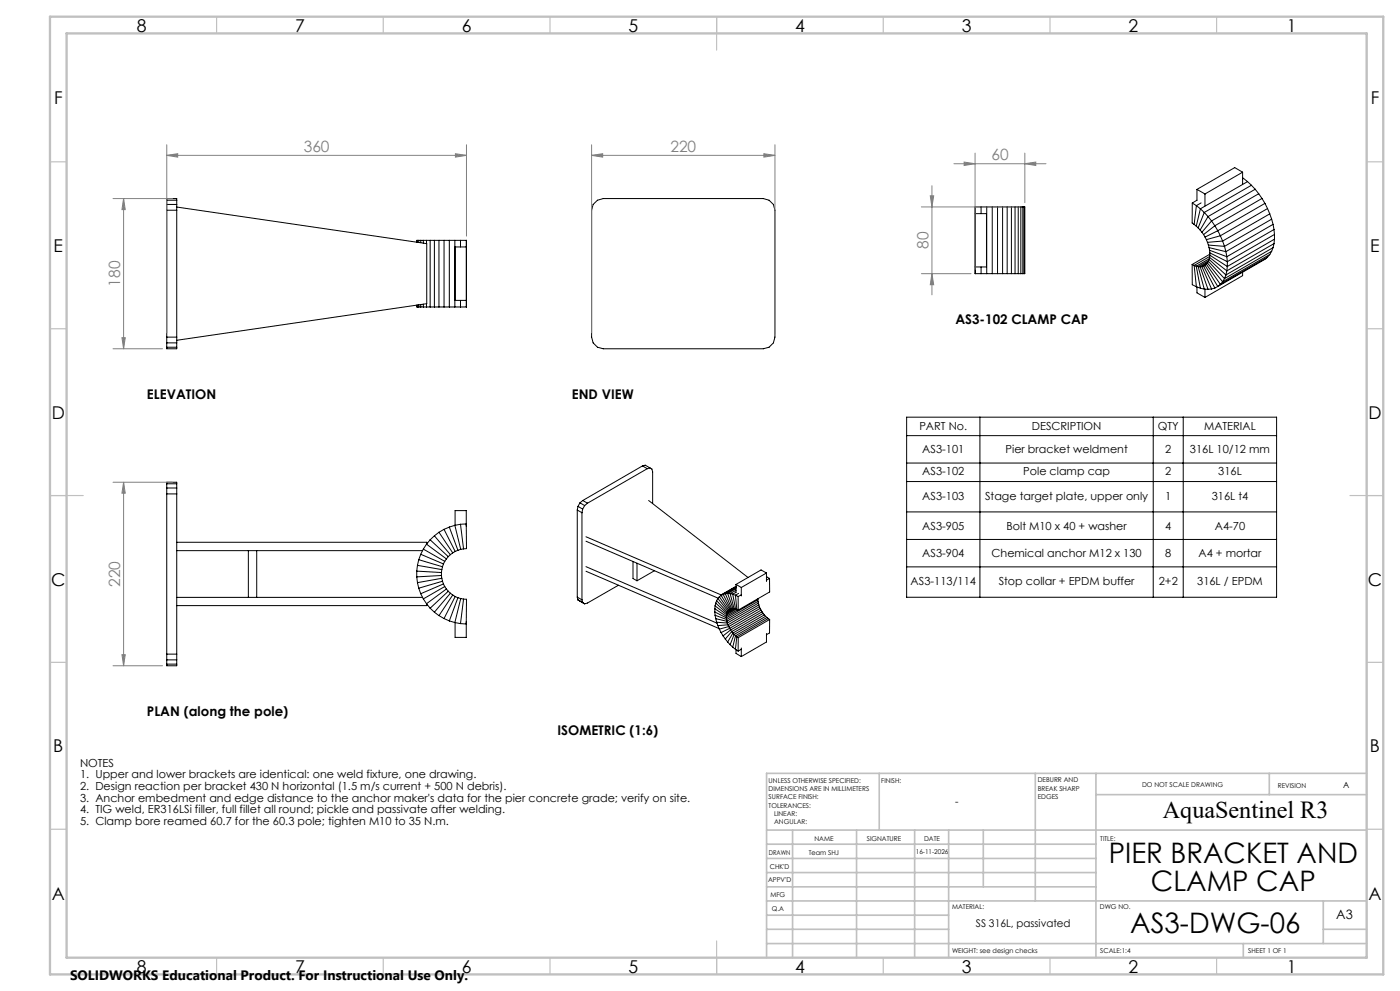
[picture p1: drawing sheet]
<svg xmlns="http://www.w3.org/2000/svg" width="420mm" height="297mm" viewBox="0 0 420 297" stroke-linecap="round" stroke-linejoin="round" font-family="sans-serif">
<g fill="none" stroke="#000" stroke-width=".3">
<path d="M50 59.5h3v45h-3zM359.1 56.8v3.2M359.1 56.8l2.4 1.3M361.5 58.1v3.6M372.8 51.6v3.6M372.8 51.6l-11.3 6.5M372.8 51.6l-2.4-1.4-11.3 6.6M372.8 53.3l.3 .2M373.1 53.5l1.2 .9M373.1 53.5l-.3 .1M374.3 54.4l1.1 1.1M374.3 54.4l-14.2 8.2"/>
<path d="M375.4 55.5l1.2 1.2M375.4 55.5l-14.1 8.2M376.6 56.7l1 1.4M376.6 56.7l-14.2 8.2M377.6 58.1l1 1.4M377.6 58.1l-14.1 8.1M378.6 59.5l.9 1.5M378.6 59.5l-14.1 8.2M50 63h3M50 61.3h3M50 60h3M53 62.1l75 10.9v18l-75 11"/>
<path d="M125 72.6v-.6h14.9v20h-14.9v-.6M125.2 72v.6M125.6 72v.7M126.2 72v.7M127 72v.9M128 72v1M129 72v20M130.3 72v20M131.7 72v20M133.2 72v20M134.8 72v20M136.5 72v20"/>
<path d="M138.1 72v2M139.9 74h-3.4v16h3.4M139.9 72v20M177.9 61.3l1.3-1.3 1.8-.5h48l1.7 .5 1.3 1.3 .5 1.7v38l-.5 1.8-1.3 1.3-1.7 .4h-48l-1.8-.4-1.3-1.3-.4-1.8v-38zM292.5 62h14.9v20h-14.9zM292.6 62v20M292.6 64h3.3v16h-3.3M294.3 62v2M296 62v20M297.7 62v20M299.3 62v20M300.8 62v20"/>
<path d="M302.2 62v20M303.4 62v20M304.5 62v20M305.5 62v20M306.2 62v20M306.8 62v20M307.2 62v20M357.6 79.3l.1 6 1.2 .6M357.6 79.3l.6 .2M357.7 60.9l1.2 .7M357.7 60.9l-.1 5.9 .6 .5M358.2 67.3l.7 .5"/>
<path d="M358.2 79.5l.7 6.4M358.2 79.5l.7 .3M358.9 67.8l.5 .5M358.9 79.8l1.2 6.6M358.9 79.8l.5 .1M358.9 61.6l1.2 1M358.9 61.6l-.7 5.7M359.1 60l-1.4 .9M359.4 68.3l.6 .6M359.4 79.9l1.9 6.7M359.4 79.9l.6 .1M360 68.9l.6 .7"/>
<path d="M360 80l2.4 6.7M360.1 62.6l1.2 1.1M360.1 62.6l-1.2 5.2M360.3 60.8l-1.4 .8M360.6 69.6l.5 .7M360.6 79.9l2.9 6.7M360.6 79.9l-.6 .1M361.1 70.3l.4 .7M361.1 79.8l3.4 6.5M361.1 79.8l-.5 .1M361.3 63.7l1.1 1.2M361.3 63.7l-1.9 4.6"/>
<path d="M361.5 71l.4 .8M361.5 79.5l3.8 6.4M361.5 79.5l-.4 .3M361.6 79.4l-.5 .4M361.9 71.8l.3 .8M361.9 79.2l4.2 6M361.9 79.2l-.4 .3M362 79.1l-1.4 .8M362.2 72.6l.3 .8M362.2 78.8l4.6 5.7M362.2 78.8l-.3 .4M362.3 78.6l-2.3 1.4"/>
<path d="M362.4 64.9l1.1 1.3M362.4 64.9l-2.4 4M362.5 73.4l4.8 .4M362.5 73.4l.2 .8M362.5 78.3l4.8 5.2M362.5 78.3l-.3 .5M362.6 78.1l-3.2 1.8M362.7 74.2l5.1 1.2M362.7 74.2l.2 .8M362.7 77.7l5.1 4.7M362.7 77.7l-.2 .6M362.8 77.5l-3.9 2.3"/>
<path d="M362.9 75l5.2 1.9M362.9 75v.8M362.9 77.1l5.2 4.1M362.9 77.1l-.2 .6M362.9 76.9l-4.7 2.6M362.9 75.8l5.3 2.6M362.9 76.5l5.3 3.4M362.9 75.8v.7M362.9 76.5v.6M362.9 76.2l-5.3 3.1M363.5 66.2l1 1.5M363.5 66.2l-2.9 3.4"/>
<path d="M364.5 67.7l.8 1.4M364.5 67.7l-3.4 2.6M365.3 69.1l-3.8 1.9M365.3 69.1l.8 1.6M366.1 70.7l-4.2 1.1M366.1 70.7l.7 1.5M366.8 72.2l-4.6 .4M366.8 72.2l.5 1.6M367.3 73.8l.5 1.6M367.8 75.4l.3 1.5M368.1 76.9l.1 1.5M368.2 78.4v1.5"/>
<path d="M368.2 79.9l-.1 1.3M379.5 61l-14.2 8.1M379.5 61l.8 1.5M380.3 62.5l-14.2 8.2M380.3 62.5l.6 1.6M380.3 77.1l-14.2 8.1M380.3 77.1l-.8 .6-14.2 8.2M380.9 64.1l-14.1 8.1M380.9 64.1l.6 1.6M380.9 76.3l-14.1 8.2M380.9 76.3l-.6 .8M381.5 65.7l-14.2 8.1"/>
<path d="M381.5 65.7l.4 1.5M381.5 75.3l-14.2 8.2M381.5 75.3l-.6 1M381.9 67.2l-14.1 8.2M381.9 67.2l.3 1.6M381.9 74.2l-14.1 8.2M381.9 74.2l-.4 1.1M382.2 68.8l-14.1 8.1M382.2 68.8l.1 1.5M382.2 73l-14.1 8.2M382.2 73l-.3 1.2M382.3 70.3l-14.1 8.1"/>
<path d="M382.3 70.3v1.4M382.3 71.7l-14.1 8.2M382.3 71.7l-.1 1.3M125.2 91.4v.6M125.6 91.4v.6M126.2 91.3v.7M127 91.2v.8M128 91v1M138.1 90v2M294.3 80v2M358.9 85.9l1.2 .5M359.1 86v1.8l2.4 1.3"/>
<path d="M360.1 86.4l1.2 .2M361.3 86.6l1.1 .1M361.5 86.7v2.4M363.5 86.6l-1.1 .1M364.5 86.3l-1 .3M365.3 85.9l-.8 .4M366.1 85.2l-.8 .7M366.8 84.5l-.7 .7M367.3 83.5l-.5 1M367.8 82.4l-.5 1.1M368.1 81.2l-.3 1.2M372.8 81.6v1l-11.3 6.5"/>
<path d="M50 101h3M50 102.8h3M50 104.1h3M192.8 139.6l1.4 .9M192.8 139.6l-18 10.4M192.8 139.6l.8-.2 1.4 .8M50 144.5h3v55h-3zM50 148h3M50 146.3h3M50 145h3M131.7 159.5l-1.4 1.1M131.7 159.5l4.1 6.2"/>
<path d="M133.2 158.6l3.4 6.7M133.2 158.6l-1.5 .9M134.8 158l2.6 6.9M134.8 158l-1.6 .6M136.5 157.4l-1.7 .6M136.5 157.4l1.7 7.2M136.5 157.4v-4.4h3.4v4.7M138.1 157.1l1 7.4M138.1 157.1l1.8-.1v7.4l-.8 .1M138.1 157.1l-1.6 .3M173.2 152.9l1.4 .8M173.2 152.9v26.1"/>
<path d="M173.4 151.8l1.4 .8M173.4 151.8l-.2 1.1M174 150.7l1.4 .8M174 150.7l-.6 1.1M174.6 153.7v26.1M174.8 152.6l-.2 1.1M174.8 150l1.4 .8M174.8 150l-.8 .7M175.4 151.5l-.6 1.1M176.2 150.8l-.8 .7M194.2 140.5l-18 10.3M194.6 150l29.8 23.1"/>
<path d="M195 140.2l.6 .4 .2 .8v9.5M195 140.2l-.8 .3M53 162.5h75v.5M53 179h73.8M53 165h73.8M74.5 165v14M77 165v14M125 171.2v1.7M125 171.2l7.4 .4M125 172.9l.2 1.7M125.2 169.4l7.3 1.3M125.2 169.4l-.2 1.8"/>
<path d="M125.2 174.6l.4 1.7M125.6 176.3l.6 1.6M125.6 167.7l-.4 1.7M125.6 167.7l7.2 2.2M126.2 177.9l.8 1.6M126.2 166.1l6.8 2.9M126.2 166.1l-.6 1.6M127 179.5l1 1.4M127 164.6l6.4 3.6M127 164.6l-.8 1.5M128 163.1l5.9 4.4M128 163.1l-1 1.5"/>
<path d="M129 161.8l5.5 5M129 161.8l-1 1.3M130.3 160.6l4.8 5.6M130.3 160.6l-1.3 1.2M132.4 172.5l-7.4 .4M132.4 172.5l.1 .8M132.4 171.6v.9M132.5 170.7l-.1 .9M132.5 173.3l-7.3 1.3M132.5 173.3l.3 .9M132.8 174.2l-7.2 2.1M132.8 174.2l.2 .8"/>
<path d="M132.8 169.9l-.3 .8M133 175l-6.8 2.9M133 175l.4 .8M133 169l-.2 .9M133.4 175.8l-6.4 3.7M133.4 175.8l.5 .7M133.4 168.2l-.4 .8M133.9 176.5l-5.9 4.4M133.9 176.5l.6 .7M133.9 167.5l-.5 .7M134.5 177.2l-5.5 5.1M134.5 166.8l-.6 .7"/>
<path d="M134.5 177.2l.6 .6M135.1 177.8l-4.8 5.7M135.1 166.2l-.6 .6M135.1 177.8l.7 .5M135.8 165.7l-.7 .5M135.8 178.3l-4.1 6.2M135.8 178.3l.8 .5M136.6 178.8l-3.4 6.6M136.6 165.3l-.8 .4M136.6 178.8l.8 .3M137.4 164.9l-.8 .4M137.4 179.1l-2.6 7"/>
<path d="M137.4 179.1l.8 .3M138.2 164.6l-.8 .3M138.2 179.4l-1.7 7.2M138.2 179.4l.9 .2M139.1 179.6h.8v7.4l-1.8-.1M139.1 179.6l-1 7.3M139.1 164.5l-.9 .1M173.2 179l1.4 .8M173.2 179l.2 .8M173.4 179.8l1.4 .8M173.4 179.8l2 1.2M174.6 179.8l.2 .8"/>
<path d="M175.8 169.8l39.3 17M175.8 171.2l39.9 17.2M175.8 160.9l40.5 17.4M175.8 162.2l39.6 17.1M185.5 175.4l-9.3 5.3-.8 .3M189.9 168.3v5.1l1.2 .7M191.1 168.8v5.3M196.3 171.1l-5.2 3M215.4 179.4l3 3.8M215.4 179.4l-.4 .6M215.8 178.9l2.8 4M215.8 178.9l-.4 .5"/>
<path d="M216.3 178.4l2.6 4.3M216.3 178.4l-.5 .5M216.3 178.3v.2M216.9 178.1l2.3 4.4M216.9 178.1l-.6 .3M217.6 177.9l1.9 4.5M217.6 177.9l-.7 .2M218.3 177.9h.7M218.3 177.9l1.6 4.5M218.3 177.9h-.7M219 177.9l.8 .2M219 177.9l1.2 4.5"/>
<path d="M219.8 178.1l.8 .3M219.8 178.1l.9 4.4M220.6 178.4l.8 .4M220.6 178.4l.5 4.2M220.8 175.2v2.3l-1 .6M220.8 175.2l1.6 .9M220.8 176.9l-1.8 1M220.8 176.4l-2.5 1.5M220.8 176.1l-3.2 1.8M220.8 175.9l-4.5 2.5M220.8 175.7l-4.5 2.6M221.4 178.8l.1 4"/>
<path d="M221.6 177.8l-1 .6M222.4 176.1v2.5M222.4 178.3l-1 .5M227.4 179.5v.2M227.4 179.7l-9.5 5.5M227.4 179.7v.5M229.9 171.7v2.6M229.9 171.7l-7.5 4.4M229.9 171.7l-1.6-.9-7.5 4.4M229.9 172.9h.1M230 172.9l.9 .5M230 172.9l-.1 .1"/>
<path d="M230.9 173.4v4l-9.4 5.4M230.9 173.4l-1 .5M50 196h3M50 197.8h3M50 199h3M128 180.9l1 1.4M128 181v.5h-75M129 182.3l1.3 1.2M130.3 183.5l1.4 1M131.7 184.5l1.5 .9M133.2 185.4l1.6 .7M134.8 186.1l1.7 .5"/>
<path d="M136.5 186.6l1.6 .3M139.9 186.3v4.7h-3.4v-4.4M174.8 180.6l.6 .4M214.5 182.5l3.4 2.2M214.5 182.5v.9M214.5 183.4l3.4 1.8M214.5 183.4v1M214.5 181.6l3.5 2.7M214.5 181.6v.9M214.5 184.4l3.5 1.3M214.5 184.4l.2 1M214.7 180.8l3.4 3"/>
<path d="M214.7 180.8l-.2 .8M214.7 185.4l3.4 .8M214.7 185.4l.3 1.1M215 180l3.2 3.5M215 180l-.3 .8M215 186.5l3.2 .2M215 186.5l.4 1M215.4 187.5l.4 1.1M215.8 188.6l.5 1M216.3 189.6l.6 1M216.9 190.6l.7 .9M217.6 191.5l.7 .9"/>
<path d="M217.9 184.7v.5M217.9 185.2l.1 .5M218 184.3l-.1 .4M218 185.7l.1 .5M218.1 183.8l-.1 .5M218.1 186.2l.1 .5M218.2 183.5l-.1 .3M218.2 186.7l.4 1.1M218.3 192.4l.7 .8M218.4 183.2l-.2 .3M218.6 182.9l-.2 .3M218.6 187.8l-2.8 .8"/>
<path d="M218.6 187.8l.3 .5M218.9 182.7l-.3 .2M218.9 188.3l-2.6 1.3M218.9 188.3l.3 .5M219 193.2l.8 .8M219.2 182.5l-.3 .2M219.2 188.8l-2.3 1.8M219.2 188.8l.3 .5M219.4 182.5l-.8 .4M219.5 182.4l-.3 .1M219.5 189.3l-1.9 2.2M219.5 189.3l.4 .4"/>
<path d="M219.7 182.4l-1.3 .8M219.8 194l.8 .6M219.9 182.4h.3M219.9 182.4h-.4M219.9 189.7l.3 .4M219.9 189.7l-1.6 2.7M220.1 182.4l-1.9 1.1M220.2 182.4l.5 .1M220.2 190.1l.5 .4M220.2 190.1l-1.2 3.1M220.5 182.5l-2.4 1.3M220.6 194.6l.8 .5"/>
<path d="M220.7 182.5l.4 .1M220.7 190.5l-.9 3.5M220.7 190.5l.4 .3M220.8 194.7v1.1l1.6 1M220.9 182.6l-2.9 1.7M221.1 182.6l.4 .2M221.1 190.8l-.5 3.8M221.1 190.8l.4 .3M221.3 182.8l-3.4 1.9M221.5 191.1l-.1 4M222.4 194.2v2.6M222.4 194.6l-1 .5"/>
<path d="M227.4 180.2l-9.4 5.5M227.4 180.2l.1 .6M227.5 180.8l-9.4 5.4M227.5 180.8l.1 .5M227.6 181.3l-9.4 5.4M227.6 181.3l.2 .5M227.8 181.8l-9.4 5.5-3 .2M227.8 181.8l.2 .5M228 182.3l-9.4 5.5M228 182.3l.3 .6M228.3 182.9l-9.4 5.4M228.3 182.9l.3 .5"/>
<path d="M228.6 183.4l.7 .9M228.6 183.4l-9.4 5.4M229 183.8l-9.5 5.5M229.3 184.3l-9.4 5.4M229.3 184.3l.4 .4M229.7 184.7l-9.5 5.4M229.7 184.7l.4 .4M229.9 189.9v2.5l-7.5 4.4M230.1 185.1l-9.4 5.4M230.1 185.1l.4 .3M230.5 185.4l-9.4 5.4M230.5 185.4l.4 .3"/>
<path d="M230.9 185.7l-9.4 5.4M230.9 185.7v4l-1 .5"/>
</g>
<path d="M50 46.6l3.3-.5v1zM50 43.4v56.4M50 46.6h89.9M139.9 43.4v27.4" fill="none" stroke="#808080" stroke-width=".3"/>
<g fill="none" stroke="#c0c0c0" stroke-width=".35">
<path d="M65 5v5M115 5v5M165 5v5M215 5v10M265 5v5M315 5v5M365 5v5M15 48.5h5M410 48.5h5M15 98.5h5M410 98.5h5M15 148.5h10"/>
<path d="M405 148.5h10M15 198.5h5M410 198.5h5M15 248.5h5M410 248.5h5M65 287v5M115 287v5M165 287v5M215 282v10M265 287v5M315 287v5M365 287v5"/>
</g>
<g fill="none" stroke="#c0c0c0" stroke-width=".5">
<path d="M263.8 231.8v17M310.6 231.8v38.2M328.8 231.8v55.2M328.8 238.2h81.2M380.8 231.8v6.4M410 231.8h-180v55.2M230 248.8h180M230 257.3h98.8M230 253h98.8M237.8 248.8v38.2M257 248.8v38.2M274.4 248.8v38.2"/>
<path d="M284.6 248.8v38.2M295 248.8v17M230 265.8h98.8M230 261.5h98.8M230 278.5h54.6M230 274.3h54.6M230 270h180M397 278.5h13M397 270v12.8M230 282.8h180M373 282.8v4.2"/>
</g>
<path d="M15 5h400v287h-400zM20 10h390v277h-390z" fill="none" stroke="#c0c0c0" stroke-width=".7"/>
<path d="M50 46.6l3.3-.5v1z" fill="#808080"/>
<path d="M136.6 46.1l3.3 .5-3.3 .5z" fill="none" stroke="#808080" stroke-width=".3"/>
<path d="M136.6 46.1l3.3 .5-3.3 .5z" fill="#808080"/>
<path d="M33.9 59.5h17.9M37.1 59.5v45M33.9 104.5h14.9M36.6 101.2h1l-.5 3.3z" fill="none" stroke="#808080" stroke-width=".3"/>
<path d="M36.6 101.2h1l-.5 3.3z" fill="#808080"/>
<path d="M37.1 59.5l.5 3.3h-1z" fill="none" stroke="#808080" stroke-width=".3"/>
<path d="M37.1 59.5l.5 3.3h-1z" fill="#808080"/>
<path d="M33.9 144.5h17.9M37.1 144.5v55M33.9 199.5h14.9M36.6 196.2h1l-.5 3.3z" fill="none" stroke="#808080" stroke-width=".3"/>
<path d="M36.6 196.2h1l-.5 3.3z" fill="#808080"/>
<path d="M37.1 144.5l.5 3.3h-1z" fill="none" stroke="#808080" stroke-width=".3"/>
<path d="M37.1 144.5l.5 3.3h-1z" fill="#808080"/>
<path d="M177.5 46.6l3.3-.5v1zM177.5 43.4v56.4M177.5 46.6h55M232.5 43.4v56.4" fill="none" stroke="#808080" stroke-width=".3"/>
<path d="M177.5 46.6l3.3-.5v1z" fill="#808080"/>
<path d="M229.2 46.1l3.3 .5-3.3 .5z" fill="none" stroke="#808080" stroke-width=".3"/>
<path d="M229.2 46.1l3.3 .5-3.3 .5z" fill="#808080"/>
<path d="M286.2 49.1h27.6M289.2 48.6l3.3 .5-3.3 .5zM292.5 45.9v34.8M307.4 45.9v14.8" fill="none" stroke="#808080" stroke-width=".3"/>
<path d="M289.2 48.6l3.3 .5-3.3 .5z" fill="#808080"/>
<path d="M307.4 49.1l3.3-.5v1z" fill="none" stroke="#808080" stroke-width=".3"/>
<path d="M307.4 49.1l3.3-.5v1z" fill="#808080"/>
<path d="M279.6 55.7v32.7M276.4 62h29.8M276.4 82h14.9M279.6 82l.5 3.3h-1z" fill="none" stroke="#808080" stroke-width=".3"/>
<path d="M279.6 82l.5 3.3h-1z" fill="#808080"/>
<path d="M279.1 58.7h1l-.5 3.3z" fill="none" stroke="#808080" stroke-width=".3"/>
<path d="M279.1 58.7h1l-.5 3.3z" fill="#808080"/>
<path d="M272 125h111v54h-111zM272 130.6h111M272 138.8h111M294 125v54M346 125v54M355 125v54M272 144.3h111M272 153.4h111M272 161.7h111M272 169.9h111" fill="none" stroke="#000" stroke-width=".3"/>
<g font-size="8.5">
<text x="332.7" y="258.8">PIER BRACKET AND</text>
<text x="345.3" y="266.9">CLAMP CAP</text>
<text x="339.1" y="279.7">AS3-DWG-06</text>
</g>
<text font-size="7.3" x="348.9" y="245.1">AquaSentinel R3</text>
<g font-size="5.3">
<text x="41" y="9.5">8</text>
<text x="88.5" y="9.5">7</text>
<text x="138.5" y="9.5">6</text>
<text x="188.5" y="9.5">5</text>
<text x="238.5" y="9.5">4</text>
<text x="288.5" y="9.5">3</text>
<text x="338.5" y="9.5">2</text>
<text x="386" y="9.5">1</text>
<text x="16.2" y="31.2">F</text>
<text x="411.2" y="31.2">F</text>
<text x="16.1" y="75.5">E</text>
<text x="411.1" y="75.5">E</text>
<text x="15.5" y="125.5">D</text>
<text x="410.5" y="125.5">D</text>
<text x="15.4" y="175.5">C</text>
<text x="410.4" y="175.5">C</text>
<text x="16" y="225.5">B</text>
<text x="411" y="225.5">B</text>
<text x="15.5" y="269.7">A</text>
<text x="410.5" y="269.7">A</text>
<text x="41" y="291.5">8</text>
<text x="88.5" y="291.5">7</text>
<text x="138.5" y="291.5">6</text>
<text x="188.5" y="291.5">5</text>
<text x="238.5" y="291.5">4</text>
<text x="288.5" y="291.5">3</text>
<text x="338.5" y="291.5">2</text>
<text x="386" y="291.5">1</text>
</g>
<g font-size="4.7" fill="#808080">
<text x="91.1" y="45.5">360</text>
<text x="201.1" y="45.5">220</text>
<text x="297.4" y="48">60</text>
<text x="278.6" y="74.6" transform="rotate(-90 278.6 74.6)">80</text>
<text x="36.1" y="85.9" transform="rotate(-90 36.1 85.9)">180</text>
<text x="36.1" y="175.9" transform="rotate(-90 36.1 175.9)">220</text>
</g>
<text font-size="4.1" x="21" y="293.7">SOLIDWORKS Educational Product. For Instructional Use Only.</text>
<g font-size="4">
<text x="286.6" y="97.1">AS3-102 CLAMP CAP</text>
<text x="44.1" y="119.6">ELEVATION</text>
<text x="171.6" y="119.6">END VIEW</text>
<text x="44.1" y="214.6">PLAN (along the pole)</text>
<text x="167.3" y="220.4">ISOMETRIC (1:6)</text>
</g>
<text font-size="3.9" x="400.9" y="275.5">A3</text>
<g font-size="3.3">
<text x="275.8" y="129">PART No.</text>
<text x="309.5" y="129">DESCRIPTION</text>
<text x="347.4" y="129">QTY</text>
<text x="361.2" y="129">MATERIAL</text>
<text x="276.7" y="135.9">AS3-101</text>
<text x="301.7" y="135.9">Pier bracket weldment</text>
<text x="349.6" y="135.9">2</text>
<text x="357" y="135.9">316L 10/12 mm</text>
<text x="276.7" y="142.4">AS3-102</text>
<text x="307" y="142.4">Pole clamp cap</text>
<text x="349.6" y="142.4">2</text>
<text x="365.5" y="142.4">316L</text>
<text x="276.7" y="149.7">AS3-103</text>
<text x="295.5" y="149.7">Stage target plate, upper only</text>
<text x="349.6" y="149.7">1</text>
<text x="363.5" y="149.7">316L t4</text>
<text x="276.7" y="158.7">AS3-905</text>
<text x="301.9" y="158.7">Bolt M10 x 40 + washer</text>
<text x="349.6" y="158.7">4</text>
<text x="364.4" y="158.7">A4-70</text>
<text x="276.7" y="167">AS3-904</text>
<text x="297.5" y="167">Chemical anchor M12 x 130</text>
<text x="349.6" y="167">8</text>
<text x="359.5" y="167">A4 + mortar</text>
<text x="273.2" y="175.3">AS3-113/114</text>
<text x="299.6" y="175.3">Stop collar + EPDM buffer</text>
<text x="347.6" y="175.3">2+2</text>
<text x="359.2" y="175.3">316L / EPDM</text>
<text x="24" y="229.8">NOTES</text>
<text x="24" y="233.3">1. Upper and lower brackets are identical: one weld fixture, one drawing.</text>
<text x="24" y="236.8">2. Design reaction per bracket 430 N horizontal (1.5 m/s current + 500 N debris).</text>
<text x="24" y="240.3">3. Anchor embedment and edge distance to the anchor maker's data for the pier concrete grade; verify on site.</text>
<text x="24" y="243.8">4. TIG weld, ER316LSi filler, full fillet all round; pickle and passivate after welding.</text>
<text x="24" y="247.3">5. Clamp bore reamed 60.7 for the 60.3 pole; tighten M10 to 35 N.m.</text>
</g>
<g font-size="3.2">
<text x="286.6" y="241.4">-</text>
<text x="292.8" y="277.9">SS 316L, passivated</text>
</g>
<text font-size="2.5" x="402.9" y="236.1">A</text>
<g font-size="2">
<text x="230.6" y="234.6">UNLESS OTHERWISE SPECIFIED:</text>
<text x="230.6" y="237.1">DIMENSIONS ARE IN MILLIMETERS</text>
<text x="230.6" y="239.6">SURFACE FINISH:</text>
<text x="264.4" y="234.6">FINISH:</text>
<text x="311.3" y="234.5">DEBURR AND</text>
<text x="311.3" y="237">BREAK SHARP</text>
<text x="311.3" y="239.5">EDGES</text>
<text x="342.6" y="236">DO NOT SCALE DRAWING</text>
<text x="383.3" y="236.2">REVISION</text>
<text x="230.6" y="242.1">TOLERANCES:</text>
<text x="232.2" y="244.6">LINEAR:</text>
<text x="232.2" y="247.1">ANGULAR:</text>
<text x="244.3" y="252">NAME</text>
<text x="260" y="251.9">SIGNATURE</text>
<text x="277.2" y="251.9">DATE</text>
<text x="330.1" y="251.9">TITLE:</text>
<text x="230.6" y="256.1">DRAWN</text>
<text x="242.6" y="256.1">Team SHJ</text>
<text x="274.8" y="255.9">16-11-2026</text>
<text x="230.9" y="260.3">CHK'D</text>
<text x="230.4" y="264.4">APPV'D</text>
<text x="231.1" y="268.8">MFG</text>
<text x="231.5" y="273">Q.A</text>
<text x="285.6" y="272.5">MATERIAL:</text>
<text x="330" y="272.5">DWG NO.</text>
<text x="285.6" y="285.5">WEIGHT: see design checks</text>
<text x="330.1" y="285.6">SCALE:1:4</text>
<text x="374.5" y="285.6">SHEET 1 OF 1</text>
</g>
</svg>
